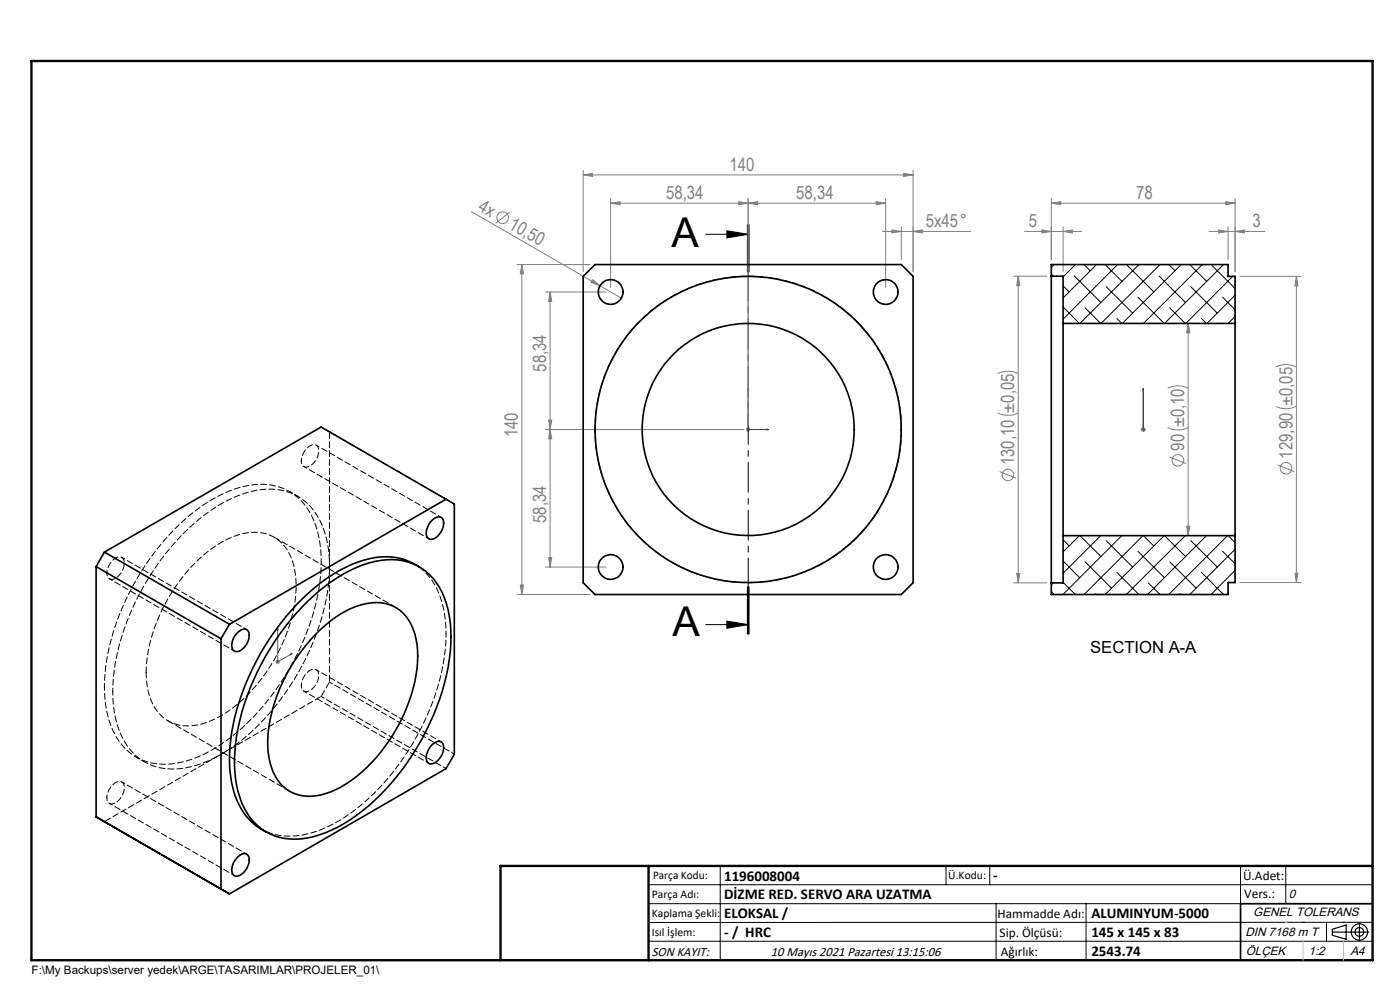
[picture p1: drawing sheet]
<svg xmlns="http://www.w3.org/2000/svg" width="297mm" height="210mm" viewBox="0 0 297 210" stroke-linecap="round" stroke-linejoin="round" font-family="sans-serif">
<g fill="none" stroke="#808080" stroke-width=".21">
<path d="M123.7 37.1l2-.3v.6zM123.7 36.1v21.5M123.7 37.1h70M191.7 36.8l2 .3-2 .3zM193.7 36.1v21.5M100 44.9l27.3 15.7M108.1 45l-3 2.4M109.7 56.1h15.5M110.7 56.1l.4 2h-.7zM110.7 56.1v70M125.7 59.3l1.6 1.3-1.9-.7zM129.5 43.1l2.1-.3v.6z"/>
<path d="M129.5 42.1v18.9M129.5 43.1h58.4M156.7 42.8l2 .3-2 .3zM158.7 43.1l2-.3v.6zM158.7 42.1v48M185.9 42.8l2 .3-2 .3zM187.2 49.1h18.7M187.9 42.1v18.9M189.2 48.8l2 .3-2 .3zM191.2 48.1v7M193.7 49.1l2-.3v.6zM215 58.6h7"/>
<path d="M216 58.6l.4 2h-.7zM216 58.6v65M217.3 49.1h12.2M221 48.8l2 .3-2 .3zM223 43.1l2-.3v.6zM223 43.1h39M223 42.1v13M225.5 49.1l2-.3v.6zM225.5 48.1v9.5M256.5 49.1h11.9M258.5 48.8l2 .3-2 .3zM260 42.8l2 .3-2 .3z"/>
<path d="M260.5 48.1v7M262 49.1l2-.3v.6zM262 42.1v15.5M263 58.6h13M275 58.6l.3 2h-.6zM275 58.6v65M115.7 61.9h12.9M116.7 61.9l.4 2.1h-.7zM116.7 61.9v58.4M127.3 60.6l4.5 2.6M211.6 79.3a5.1 5.1 0 0 1 4.4 0M252.1 68.6l.3 2h-.7z"/>
<path d="M252.1 68.6v45M270.6 77.8a4.9 4.9 0 0 1 4.4 0M115.7 91.1h42M116.4 89.1h.7l-.4 2zM116.7 91.1l.4 2h-.7zM158.2 91.1h1M158.4 90.8l.7 .7M158.7 90.6v1M159.1 90.8l-.7 .7M211.6 87.6a4.8 4.8 0 0 0 4.4 0M242 91.1h1M242.2 90.8l.7 .7"/>
<path d="M242.5 90.6v1M242.9 90.8l-.7 .7M247.7 90.7a5.1 5.1 0 0 0 4.4 0M247.7 82.4a4.8 4.8 0 0 1 4.4 0M248.1 96.9l3.5 1.4M270.6 86.2a4.9 4.9 0 0 0 4.4 0M271.1 98.6l3.5 1.4M116.4 118.3h.7l-.4 2zM212.1 100l3.5 1.5M251.7 111.6h.7l-.3 2zM58.9 139.9v1M109.7 126.1h15.5"/>
<path d="M110.4 124.1h.7l-.4 2zM115.7 120.3h12.9M215 123.6h7M215.7 121.6h.7l-.4 2zM263 123.6h13M274.7 121.6h.6l-.3 2zM58.4 140.4h1M58.6 140l.7 .7M59.3 140l-.7 .7"/>
<circle cx="106.6" cy="46.2" r="1.24"/>
<circle cx="204.4" cy="45.9" r=".35"/>
<circle cx="249.9" cy="97.6" r="1.24"/>
<circle cx="272.8" cy="99.3" r="1.23"/>
<circle cx="213.8" cy="100.7" r="1.24"/>
</g>
<g fill="none" stroke="#000" stroke-width=".21">
<path d="M149.7 49.7h9M154.2 49l4.5 .7-4.5 .8zM158.5 47.7v10M158.7 47.7v10M158.9 47.7v10M149.7 132.5h9M154.2 131.8l4.5 .7-4.5 .8zM158.5 124.5v10M158.7 124.5v10M158.9 124.5v10zM137.6 187.7h153.6M137.6 191.7h153.6"/>
<path d="M137.6 199.7h153.6M152.8 183.7v20M200.7 183.7v4M210 183.7v4M211.3 191.7v12M230.4 191.7v12M263.2 183.7v20M272.8 183.7v8M276.4 195.6h.1M281.4 195.6v4.1M285 195.6h.1M291.2 195.6l-153.6 .1"/>
</g>
<g fill="none" stroke="#000" stroke-width=".25">
<path d="M282.6 197.7h7.8M282.6 197.1l3-.9v3l-3-.8zM288.4 195.8v3.8M106.2 203.7h185"/>
<circle cx="288.4" cy="197.7" r="1.74"/>
<circle cx="288.4" cy="197.7" r=".93"/>
</g>
<path d="M158.7 82.4v8.7h4.4M158.7 82.4l.1 .5h-.2zM162.6 91l.5 .1-.5 .1zM242.5 91v.2zM242.5 82.4v.5v-.5M242.5 91.1h.1M242.5 82.4v8.7M58.9 133.3l.1 .3-.2 .1zM58.9 133.3v7.1l3.1-1.8M61.7 138.7l.3-.1-.3 .3z" fill="none" stroke="#00f" stroke-width=".21"/>
<path d="M158.7 47.7v86.8" fill="none" stroke="#000" stroke-width=".21" stroke-dasharray="6.3 1.3 1.3 1.3" stroke-dashoffset=".4"/>
<path d="M291.2 191.7h-28v12" fill="none" stroke="#000" stroke-width=".35"/>
<path d="M6.7 12.9h284.5v190.8h-284.5zM137.6 183.7v20M291.2 183.7h-185v20" fill="none" stroke="#000" stroke-width=".5"/>
<path d="M276.4 199.7v4M285 199.7v4" fill="none" stroke="#c0c0c0" stroke-width=".21"/>
<path d="M272.8 195.6h.1" fill="none" stroke="#c0c0c0" stroke-width=".25"/>
<path d="M154.2 49l4.5 .7-4.5 .8zM154.2 131.8l4.5 .7-4.5 .8z" fill="#000"/>
<g fill="#00f">
<path d="M162.6 91l.5 .1-.5 .1zM158.7 82.4l.1 .5h-.2z"/>
<path d="M61.7 138.7l.3-.1-.3 .3zM58.9 133.3l.1 .3-.2 .1zM242.5 91v.2zM242.5 82.4v.5zM242.5 91v.2zM242.5 82.4v.5z"/>
</g>
<g fill="#808080">
<path d="M125.7 59.3l1.6 1.3-1.9-.7z"/>
<path d="M156.7 42.8l2 .3-2 .3zM129.5 43.1l2.1-.3v.6zM262 49.1l2-.3v.6zM258.5 48.8l2 .3-2 .3zM225.5 49.1l2-.3v.6zM221 48.8l2 .3-2 .3z"/>
<path d="M158.7 43.1l2-.3v.6zM185.9 42.8l2 .3-2 .3zM223 43.1l2-.3v.6zM260 42.8l2 .3-2 .3z"/>
<path d="M123.7 37.1l2-.3v.6zM191.7 36.8l2 .3-2 .3z"/>
<path d="M193.7 49.1l2-.3v.6zM189.2 48.8l2 .3-2 .3z"/>
<path d="M116.4 89.1h.7l-.4 2zM116.7 61.9l.4 2.1h-.7z"/>
<path d="M110.7 56.1l.4 2h-.7zM110.4 124.1h.7l-.4 2zM116.7 91.1l.4 2h-.7zM116.4 118.3h.7l-.4 2zM216 58.6l.4 2h-.7zM215.7 121.6h.7l-.4 2zM275 58.6l.3 2h-.6zM274.7 121.6h.6l-.3 2zM252.1 68.6l.3 2h-.7zM251.7 111.6h.7l-.3 2z"/>
</g>
<g fill="none" stroke="#000" stroke-width=".35">
<path d="M126.2 56.1h65l2.5 2.5v65l-2.5 2.5h-65l-2.5-2.5v-65zM223 58.6v65M223 58.6v-2.5h37.5v2.5h1.5v10M223 58.6h2.5v10M225.5 68.6v45M225.5 68.6h36.5M262 68.6v45M22.2 117.1l45.9-26.5 28.3 16.3v53.1l-1.8 3-45.9 26.6M22.2 117.1l-1.8 3.1M22.2 117.1l26.5 15.3M91.4 110.6l.4-.4a1.32 1.32 0 0 1 2.2 0 3.6 3.6 0 0 1-2.6 4.2 1.36 1.36 0 0 1-.9-2l.4-1zM94.6 105.9l-45.9 26.5"/>
<path d="M225.5 113.6v10h-2.5M225.5 113.6h36.5M262 113.6v10h-1.5v2.5h-37.5v-2.5M20.4 120.2l26.5 15.3M20.4 120.2v53.1l28.3 16.3M46.9 135.5v53.1l1.8 1M48.7 132.4l-1.8 3.1M50.2 134.4l.4-.4a1.32 1.32 0 0 1 2.1 0 3.6 3.6 0 0 1-2.5 4.2 1.18 1.18 0 0 1-1-1.5l.4-1.5zM65.2 127.6a29.7 29.7 0 0 1 15.6-8.7 11.8 11.8 0 0 1 13.5 8 29.9 29.9 0 0 1 0 18 52.8 52.8 0 0 1-18.6 28 23.7 23.7 0 0 1-12.9 5.1 11.8 11.8 0 0 1-11.9-8.8 31.1 31.1 0 0 1 .4-18.2 54.6 54.6 0 0 1 13.9-23.4zM67.1 134.4a20.3 20.3 0 0 1 11.7-6.5 8.3 8.3 0 0 1 9.2 6.6 24.9 24.9 0 0 1-1.7 15.7 33.3 33.3 0 0 1-15 17.3 10.5 10.5 0 0 1-9.7 .4 10.5 10.5 0 0 1-4.7-8.5 32.2 32.2 0 0 1 6.3-20.3l1.9-2.4zM88.9 120.2a13.8 13.8 0 0 0-13-1 37.6 37.6 0 0 0-16.5 13.2 50.5 50.5 0 0 0-10.7 27.8 19.5 19.5 0 0 0 4.1 13.5l1.6 1.5 2.1 1.3M91.4 158.2l.4-.3a1.32 1.32 0 0 1 2.2-.1 3.6 3.6 0 0 1-2.6 4.3 1.36 1.36 0 0 1-.9-2.1l.4-.9z"/>
<path d="M50.2 182l.4-.3a1.32 1.32 0 0 1 2.1-.1 3.6 3.6 0 0 1-2.5 4.3 1.18 1.18 0 0 1-1-1.6l.4-1.4z"/>
<circle cx="129.6" cy="61.9" r="2.63"/>
<circle cx="187.9" cy="61.9" r="2.63"/>
<circle cx="158.7" cy="91.1" r="32.5"/>
<circle cx="158.7" cy="91.1" r="22.5"/>
<circle cx="129.6" cy="120.3" r="2.62"/>
<circle cx="187.9" cy="120.3" r="2.62"/>
</g>
<path d="M126.2 91.1a32.5 32.5 0 0 1 48.2-28.5 32.5 32.5 0 0 1 1.7 56 32.5 32.5 0 0 1-49.8-25.6l-.1-1.9" fill="none" stroke="#000" stroke-width=".21" stroke-dasharray="1.3 .6" stroke-dashoffset=".4"/>
<path d="M63.9 97.8a3.6 3.6 0 0 1 2.7-3.5 1.19 1.19 0 0 1 1 1.5 3.5 3.5 0 0 1-2.8 3.3 1.12 1.12 0 0 1-.9-1.3M22.7 121.6a3.6 3.6 0 0 1 2.6-3.5 1.19 1.19 0 0 1 1.1 1.6 3.5 3.5 0 0 1-2.9 3.2 1.12 1.12 0 0 1-.8-1.3M94.6 134.5a18.5 18.5 0 0 0-4.4-13.2l-2.3-1.7M63.9 145.4a3.6 3.6 0 0 1 2.7-3.5 1.19 1.19 0 0 1 1 1.6 3.5 3.5 0 0 1-2.8 3.2 1.12 1.12 0 0 1-.9-1.3M22.7 169.2a3.6 3.6 0 0 1 2.6-3.5 1.19 1.19 0 0 1 1.1 1.6 3.5 3.5 0 0 1-2.9 3.2 1.12 1.12 0 0 1-.8-1.3" fill="none" stroke="#000" stroke-width=".21" stroke-dasharray="1.3 .6" stroke-dashoffset=".7"/>
<g fill="none" stroke="#000" stroke-width=".21" stroke-dasharray="1.3 .6" stroke-dashoffset=".6">
<path d="M64.5 99l26.5 15.3M68.1 90.6l1.8 1M69.9 91.6l26.5 15.3M63.2 105.3l-1.8-1M93.6 109.7l-26.5-15.3M23.2 122.8l26.5 15.3M52.4 133.5l-26.6-15.3M64.5 146.6l26.5 15.3M68.1 147.7l26.5 15.3M93.6 157.4l-26.5-15.3M96.4 160l-26.5-15.3M23.2 170.4l26.5 15.3"/>
<path d="M28.9 160.6l1.8 1M55.4 175.9a13.7 13.7 0 0 0 11.3 .6 36.8 36.8 0 0 0 16.6-12.7 51.3 51.3 0 0 0 11.3-27.8v-1.5M52.4 181.2l-26.6-15.3"/>
</g>
<path d="M31 142.6a35.6 35.6 0 0 1 11.8-24.6 17.6 17.6 0 0 1 11.8-5.1 8.5 8.5 0 0 1 7.8 7.2 26.7 26.7 0 0 1-2.9 17.3 33.1 33.1 0 0 1-13.4 14.9 11.1 11.1 0 0 1-9.9 .9 9.9 9.9 0 0 1-5-8.1l-.2-2.5" fill="none" stroke="#000" stroke-width=".21" stroke-dasharray="1.3 .6" stroke-dashoffset=".1"/>
<path d="M22.1 145.7a49.3 49.3 0 0 1 10.2-27.9 40.3 40.3 0 0 1 16.5-13.7 14.5 14.5 0 0 1 12.7 .2 14 14 0 0 1 6.2 9.8 37.5 37.5 0 0 1-2.9 20.8 51 51 0 0 1-18.7 23.5 19.8 19.8 0 0 1-13.8 3.5 12.2 12.2 0 0 1-9.2-9.2 23.9 23.9 0 0 1-1-7M23.9 146.7a49.3 49.3 0 0 1 10.2-27.9 40.3 40.3 0 0 1 16.4-13.7 14.5 14.5 0 0 1 12.8 .2 14 14 0 0 1 6.1 9.8 37.5 37.5 0 0 1-2.8 20.8 51 51 0 0 1-18.7 23.5 19.8 19.8 0 0 1-13.8 3.5 12.2 12.2 0 0 1-9.2-9.2 23.9 23.9 0 0 1-1-7" fill="none" stroke="#000" stroke-width=".21" stroke-dasharray="1.3 .6" stroke-dashoffset=".5"/>
<path d="M69.9 144.7v-53.1M69.9 144.7l-1.8 3M22.2 174.3l45.9-26.6" fill="none" stroke="#000" stroke-width=".21" stroke-dasharray="1.3 .6" stroke-dashoffset="-.2"/>
<path d="M84 128.9l-25.8-14.9M35.7 152.9l25.8 14.9" fill="none" stroke="#000" stroke-width=".21" stroke-dasharray="1.3 .6"/>
<g fill="none" stroke="#000" stroke-width=".21">
<path d="M223 58.1l.4 .5M223.6 56.1l-.6 .6M227.9 58.6l5.6 5.6M228.1 56.1l-2.6 2.6M230 56.1l1.3 1.3M232.6 56.1l-7.1 7.1M234.5 56.1l3.5 3.6M237.1 56.1l-11.6 11.6M239.1 56.3l5.7 5.6M241.6 56.1l-12.5 12.5M245.9 58.6l5.6 5.6M246.1 56.1l-12.5 12.5"/>
<path d="M247.9 56.1l1.4 1.3M250.6 56.1l-12.5 12.5M252.4 56.1l3.6 3.6M255.1 56.1l-12.5 12.5M257.1 56.3l4.9 4.9M259.6 56.1l-12.5 12.5M261.5 58.6l-9.9 10M225.5 65.1l3.5 3.5M225.5 60.6l1.3 1.3M230.2 65.3l3.3 3.3M234.7 60.8l5.6 5.6M236.9 67.5l1.1 1.1"/>
<path d="M241.4 63l5.6 5.6M248.1 65.3l3.4 3.3M252.6 60.8l5.6 5.6M254.9 67.5l1 1.1M259.4 63l2.6 2.7M262 62.6l-6 6M262 67.1l-1.5 1.5M225.5 119l3.6 3.5M225.5 114.5l1.3 1.3M229 113.6l-3.5 3.5M229.1 113.6l4.4 4.4M230.2 119.2l5.6 5.6"/>
<path d="M233.5 113.6l-8 8M234.7 114.7l5.6 5.6M238 113.6l-12.5 12.5M241.4 116.9l5.6 5.6M242.5 113.6l-12.5 12.5M242.6 113.6l2.2 2.2M247 113.6l-12.5 12.5M247.1 113.6l4.4 4.4M248.1 119.2l5.7 5.6M251.5 113.6l-12.6 12.5M252.6 114.7l5.6 5.6M255.9 113.6l-12.4 12.5"/>
<path d="M259.4 116.9l2.6 2.7M260.4 113.6l-12.5 12.5M260.5 113.6l1.5 1.5M262 116.5l-9.6 9.6M223 125.5l.6 .6M223.4 123.6l-.4 .5M225.7 123.7l2.4 2.4M232.4 125.9l.2 .2M236.9 121.4l4.7 4.7M243.6 123.7l2.5 2.4M250.4 125.9l.2 .2M254.9 121.4l4.7 4.7"/>
<path d="M262 121l-5.1 5.1"/>
</g>
<g font-size="8.7">
<text x="142.5" y="52.4">A</text>
<text x="142.7" y="134.9">A</text>
</g>
<g font-size="3.9" fill="#808080">
<text x="154.8" y="36.2">140</text>
<text x="101.2" y="44.6" transform="rotate(30 101.2 44.6)">4x</text>
<text x="141.3" y="42.2">58,34</text>
<text x="168.9" y="42.2">58,34</text>
<text x="241" y="42.2">78</text>
<text x="107.7" y="48.3" transform="rotate(30 107.7 48.3)">10,50</text>
<text x="196.4" y="48.2">5x45</text>
<text x="218.3" y="48.2">5</text>
<text x="265.7" y="48.2">3</text>
<text x="115.9" y="78.9" transform="rotate(-90 115.9 78.9)">58,34</text>
<text x="109.9" y="92.8" transform="rotate(-90 109.9 92.8)">140</text>
<text x="251.2" y="95.6" transform="rotate(-90 251.2 95.6)">90 ±0,10</text>
<text x="215.2" y="98.7" transform="rotate(-90 215.2 98.7)">130,10 ±0,05</text>
<text x="274.2" y="97.3" transform="rotate(-90 274.2 97.3)">129,90 ±0,05</text>
<text x="115.9" y="110.9" transform="rotate(-90 115.9 110.9)">58,34</text>
</g>
<text font-size="3.5" x="231.3" y="138.6">SECTION A-A</text>
<g font-size="3.2">
<text x="153.6" y="186.8">1196008004</text>
<text x="153.6" y="190.8">DİZME RED. SERVO ARA UZATMA</text>
<text x="210.7" y="186.6">-</text>
<text x="153.6" y="194.8">ELOKSAL /</text>
<text x="231.5" y="194.8">ALUMINYUM-5000</text>
<text x="153.6" y="198.8">- / HRC</text>
<text x="231.5" y="198.7">145 x 145 x 83</text>
<text x="231.5" y="202.8">2543.74</text>
</g>
<g font-size="2.8">
<text x="263.7" y="186.7">Ü.Adet:</text>
<text x="263.9" y="190.5">Vers.:</text>
<text x="211.6" y="194.8">Hammadde Adı:</text>
<text x="138.3" y="202.8">SON KAYIT:</text>
<text x="163.6" y="202.8">10 Mayıs 2021 Pazartesi 13:15:06</text>
<text x="212.1" y="198.7">Sip. Ölçüsü:</text>
<text x="212.3" y="202.7">Ağırlık:</text>
</g>
<g font-size="2.6">
<text x="273.4" y="190.4">0</text>
<text x="265.9" y="194.4">GENEL TOLERANS</text>
<text x="264.2" y="198.5">DIN 7168 m T</text>
<text x="264.3" y="202.6">ÖLÇEK</text>
<text x="277.6" y="202.6">1:2</text>
<text x="286.5" y="202.6">A4</text>
</g>
<g font-size="2.5">
<text x="138.3" y="190.5">Parça Adı:</text>
<text x="138.5" y="186.5">Parça Kodu:</text>
<text x="201.2" y="186.5">Ü.Kodu:</text>
<text x="138.3" y="194.5">Kaplama Şekli:</text>
<text x="138.3" y="198.6">Isıl İşlem:</text>
<text x="6.7" y="206.7">F:\My Backups\server yedek\ARGE\TASARIMLAR\PROJELER_01\</text>
</g>
</svg>
